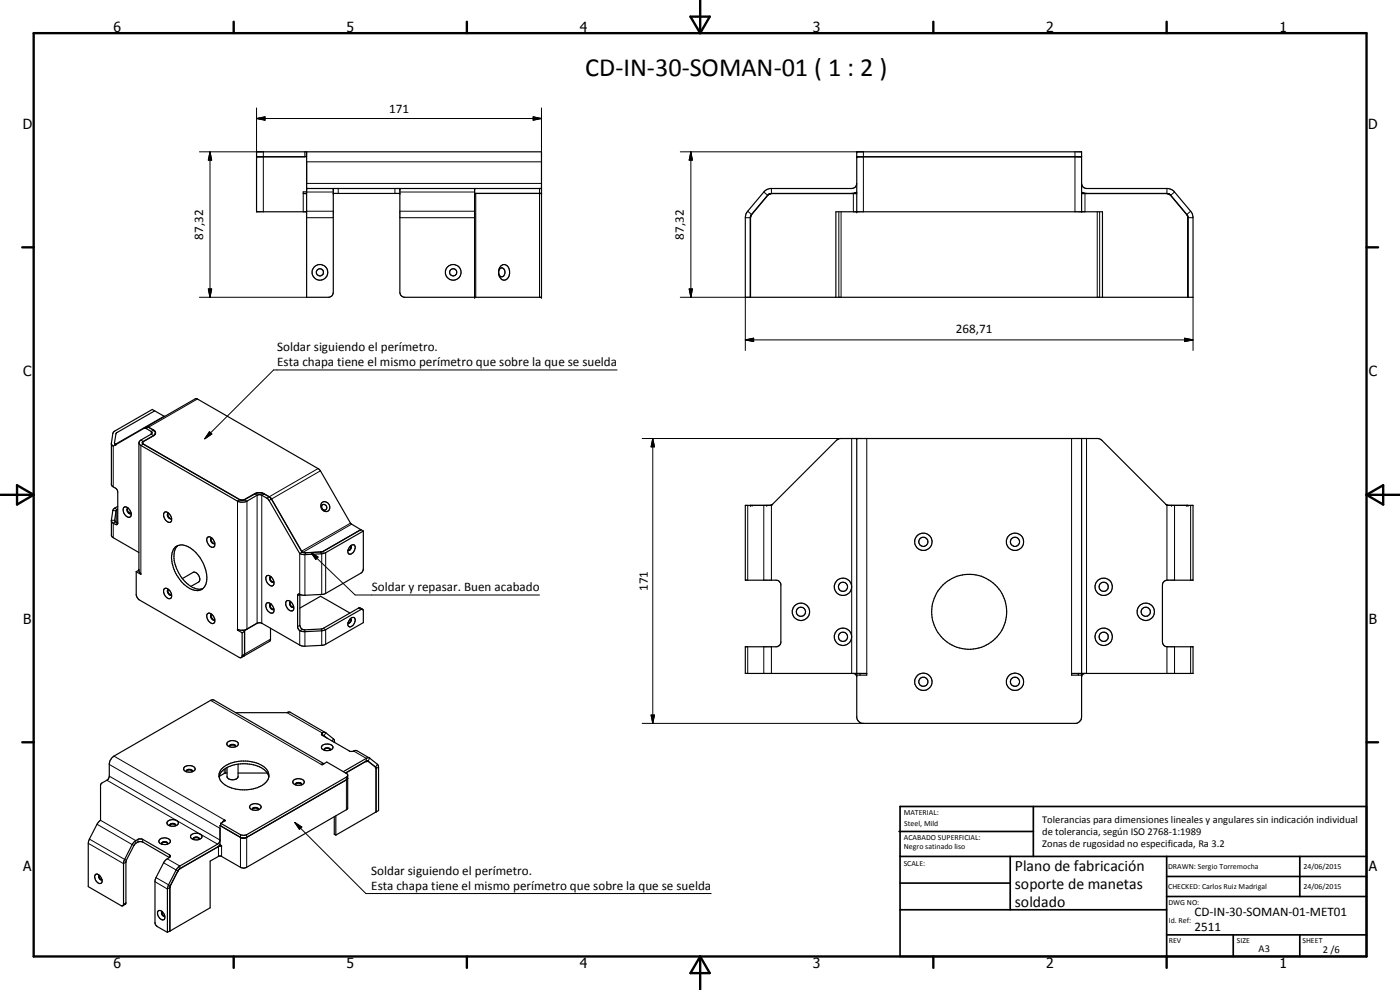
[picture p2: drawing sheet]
<svg xmlns="http://www.w3.org/2000/svg" width="420mm" height="297mm" viewBox="0 0 420 297" stroke-linecap="round" stroke-linejoin="round" font-family="sans-serif">
<g fill="none" stroke="#000" stroke-width=".35">
<path d="M77 47h15M91.5 45.6v1.4M92 45.6v43.6h6.8l.8-.4 .4-.8v-31.4M92 57.6h-1v.5h1M92 56.6h70.5M100 58h20M120 56.6v31.1l.3 .9 .4 .3 .5 .3h41.3v-43.6h-85.5v17.9h15M142.4 58h20.1M142.4 56.6v32.6M142.5 58.1h-.1M142.5 58v.1M230.4 58.6l-5.1 6.2"/>
<path d="M230.5 58.4l-5 6.2-.3 .7M230.7 58.3l-.2 .1M230.8 58.3l-.2 .2M231.3 58.1l-.6 .2M231.7 58l-.3 .1M256.7 57.8l-.7 .2M256.8 57.9l-.7 .1M257.1 55a1.45 1.45 0 0 1-1.5 1.6h-24.5l-1.6 .7-5.1 6.1-.5 .7-.2 .8v24.3h134.3v-24.3l-.2-.8-.5-.7-5.1-6.1-1.6-.7h-24.5a1.52 1.52 0 0 1-1.5-1.6M257.1 58.1l-25.6-.1-.6 .2M257.1 57.7l-.4 .1M257.1 47h67.5M257.1 57.7l-.3 .2"/>
<path d="M324.6 57.7l.3 .1M324.6 57.7l.3 .2M324.9 57.8l.8 .2M324.9 57.9l.7 .1M350.1 58l.7 .2M350.2 58.1l.9 .2M350.2 58l-25.6 .1M350.5 58.1l.9 .5 4.8 5.7 .3 .7v24.2M350.9 58.3l5.5 6.5M150.3 79.8a1.64 1.64 0 0 1 1.8-.1 1.64 1.64 0 0 1 .8 1.6 2.1 2.1 0 0 1-1.9 2.7 2.63 2.63 0 0 1-.7-4.2zM225.2 65v24.2M225.3 64.9l-.1 .2"/>
<path d="M225.4 64.6l-.2 .4M257.1 63.5v-17.9h67.5v17.9M356.4 64.6l.1 .7M356.4 64.9v24.3M149.6 81.6a.98 .98 0 0 1 1-1.3 .98 .98 0 0 1 .9 1.3 .98 .98 0 0 1-.4 1.3 .98 .98 0 0 1-1.3-.5l-.2-.6M250.9 89.2v-25.7h80v25.7M34.4 133.1l.3 .4M34.4 133.1l.2 .2M34.7 133.4h.1M41.7 133l.6 .6 29.2 16.9 .7 .2 1.7-.2 3.9-2.1 .6 .1 1.9 1.1 9.6 16.5M42.7 133l29.3 16.9M42.8 133l29.4 17h1l3.8-2"/>
<path d="M43.2 128.5l.6 .1 1.7 .9 .1 .4-.2 .4-3.1 1.7-.6 .8v38.5l.6 1-1.4-.8M43.2 128.5l-9.2 5.4-.6-.8M43.9 128.1l.7 .1M43.9 128.1l-.7 .4M43.9 128.1l14.7-8.4 .5-.1 36.6 21.1 .5 .6 9.1 15.8 3 1.8-11.2 6.5M44.6 128.2l1.7 1 .4 .6M44.6 128.2l1.7 1M46.4 123.3l-.7-.4-11.3 6.4-.5 .8-.5 2.9v12.5l.2 .3 1.4 .9 .3 .8-.1 9.9h-.6l-.8-.6-.4-.5M46.5 129.4l.1 .8M46.6 130l-.3 .5-3.6 2.1v.4M46.6 130.2l-.5 .5-3 1.8-.4 .6M46.7 130l-.1 .2"/>
<path d="M49.4 124.9l-3-1.6-11.4 6.5-.6 3.3M257.1 131.6v83.8l.3 .7 .7 .7 .7 .2h64.1a2.07 2.07 0 0 0 1.7-1.9v-83.5M35.3 152.8l-.4 .3-.5 3 .3 .5 .6 .3M35.3 151.9a2.21 2.21 0 0 0-1.4 1.3l-.5 2.9v4.6l.2 .3 8.1 4.8M35.3 156.6l-.2 .2M37.1 152.3a1.34 1.34 0 0 1 2 .9 1.21 1.21 0 0 1-.4 2 2.25 2.25 0 0 1-1.6-2.9zM38.3 152.5v.8l.4 .5M38.5 152.5l-.2 .1a1.07 1.07 0 0 0 .8 1.5M38.7 153.8l.4 .3M39.2 153.5l-.5 .3M39.3 153.9l-.2 .2M49.3 153.8l.1-.1a1.6 1.6 0 0 1 1.8 1l.3 1.4a.81 .81 0 0 1-.7 .7 .81 .81 0 0 1-.8-.5l-.7-1-.2-.6z"/>
<path d="M50.5 154h.1M50.5 154a.97 .97 0 0 0-.1 1.1 .97 .97 0 0 0 1 .5M50.5 154a1.2 1.2 0 0 0 .8 1.6M51.4 155.6l-.1 .1M51.5 155.4l-.1 .2M72.1 150h.9M77 147.9l1.3-.1 2.5 1.3M77.7 147.8l-1 .2-3.5 2M78.1 147.8l.3 .1M78.6 147.9l2.2 1.2M80.8 149.1l.7 .6M81.5 149.7l9.2 16"/>
<path d="M81.5 149.7l9 15.7 .7 .4M96.6 151.6a.84 .84 0 0 1 1.4 .3 .84 .84 0 0 1-.8 1.1 1.05 1.05 0 0 1-.6-1.4zM96.6 150.8a1.51 1.51 0 0 1 2.2 .6 1.51 1.51 0 0 1-.9 2.1 1.68 1.68 0 0 1-1.4-.9 1.68 1.68 0 0 1 .1-1.8zM109 159.3v11.4l-.2 .8-11.3 6.7-6 .4-2-.3-.2 .3v9.6a1.82 1.82 0 0 0 2.2 1.3l6-.4 10.8-6.2 .5-.1M109 159.3l-11.5 6.6-6 .5-1.6-.3M109 159.3l-.7-.4-11.2 6.5M231.7 151.5l-.6 .1M350 151.4l.6 .2M40.9 171.5v7.1l.7 1.3 30.5 17.5 .6-.5v-7M41.6 170.9h.1M41.6 171.1l.1 .1M41.6 171.1l-.7 .4"/>
<path d="M41.6 170.9v.2M41.7 170.8l-.1 .1M49.3 176.7a1.63 1.63 0 0 1 2.2 1.5v.8a.81 .81 0 0 1-.7 .7 .81 .81 0 0 1-.8-.5 2.28 2.28 0 0 1-.7-2.5zM50.3 177.1a1.09 1.09 0 0 0 1.1 1.4M50.5 176.9a1.16 1.16 0 0 0 .9 1.6M50.5 176.9h.1M50.5 176.9l-.1 .1M51.5 178.4l-.1 .1M52.5 164.3a4.2 4.2 0 0 1 5.5 .8 11.4 11.4 0 0 1 4 9.4 3.1 3.1 0 0 1-5 2.1 10.9 10.9 0 0 1-5.3-10.8zM53.4 163.7a6.4 6.4 0 0 0-.4 6.9 10.4 10.4 0 0 0 6.2 6.1l1.7-.1M54.7 173.6l3.2-1.9a1.91 1.91 0 0 1 1.7 2.9l-2.3 1.3M62.2 161.3a1.61 1.61 0 0 1 2.2 1.5l-.1 1.2a1.59 1.59 0 0 1-2.2-1.5z"/>
<path d="M63.4 161.5a1.01 1.01 0 0 0 0 1.1 1.01 1.01 0 0 0 1 .5l.1-.2M63.4 161.5a1.14 1.14 0 0 0 .9 1.6M63.4 161.5h.2M80 172.9a1.47 1.47 0 0 1 2.1 1.2 1.06 1.06 0 0 1-.7 1.7 2.38 2.38 0 0 1-1.4-2.9zM81.1 173.2a1.16 1.16 0 0 0 1 1.5M81.1 173.1a.99 .99 0 0 0 0 1.1 .99 .99 0 0 0 1 .4l.1-.1M81.4 173.1l-.3 .1M90 178.4v9.2a1.43 1.43 0 0 0 1.5 1.4l5.3-.4 11-6.2 1 .4M90.7 165.7l-.8 .4M90.7 165.7l.3 .1M96.8 165.5l-.1 .1M96.8 165.5l-5.7 .3"/>
<path d="M97.1 165.4l-.3 .1M104.5 165.1h.1M105.1 164a.84 .84 0 0 1 1.2-.5 .84 .84 0 0 1 .2 1.3 1.29 1.29 0 0 1-.6 1.2 1.29 1.29 0 0 1-1.4-.1v-.9zM105.1 163.9h.1a.82 .82 0 0 1-.6 1.2M105.2 163.9a.9 .9 0 0 1-.6 1.2M62.2 184.2a1.08 1.08 0 0 1 1.6 .4 1.87 1.87 0 0 1 .4 2.4 2.01 2.01 0 0 1-2-2.8zM63.4 184.4h.2M63.4 184.4a1.03 1.03 0 0 0 .9 1.6M63.4 184.4v.8l.8 .8M64.3 185.9l-.1 .1M64.5 185.8l-.2 .2M71.3 189.1l1.4 .8"/>
<path d="M71.5 188.9l-.2-.1v.3M71.5 188.9l1.7 .2M71.5 188.9l-.2 .2M72.8 189.1l.6 .4-.7 .4M72.9 189.1v.1M73.1 196.9l-.7 .4M73.2 189.1l.2 .1M73.4 189.2v7.3l-.3 .4M74.1 188.8l-.9 .3M80 181.1a1.63 1.63 0 0 1 2.2 1.4v.6a.91 .91 0 0 1-.7 .9 .91 .91 0 0 1-1-.6 2.28 2.28 0 0 1-.5-2.3zM81.1 181.4v.1a1.18 1.18 0 0 0 1 1.3M81.1 181.3a.99 .99 0 0 0 0 1.1 .99 .99 0 0 0 1 .4l.1-.1"/>
<path d="M81.2 188.5v3.5l-.2 .3-7.9 4.6M81.4 181.2l-.3 .2M85.9 180.4l.7-.2a2.48 2.48 0 0 1 1.5 2.7 1.22 1.22 0 0 1-2-.7l-.3-.9zM87.2 180.6a1.12 1.12 0 0 0 .8 1.6M87.2 180.6h.1M87.2 180.6a.98 .98 0 0 0-.1 1.1 .98 .98 0 0 0 .9 .5M88.1 182l-.1 .2M90 182.5l6.2-3.6 8.8 5M105.1 185.7l.4-.3a.79 .79 0 0 1 1 .1 .79 .79 0 0 1 0 1.1 1.4 1.4 0 0 1-1.9 1.3l-.1-1.1zM105.1 185.7h.1a.76 .76 0 0 1 0 .9 .76 .76 0 0 1-.7 .3 .83 .83 0 0 0 .7-1.2M108.8 182.8l.2 .5v3.5l-11.8 6.7-6.7 .3-12.3-6.9-1 .1-3.8 2.2M70.7 213.8h15.4l.9-.1 10.7 6.1"/>
<path d="M256.1 202.1l.6 .2 .4 .8M257.1 202.6h3v-.5h-36.4v-8h9.5l1.1-.9v-18.2a1.49 1.49 0 0 0-1.4-.9h-9.2v-22.5h7.8l19.5-19.5 1.1-.5h77.5l.6 .2 20 19.8h7.8v22.5h-7.8a1.45 1.45 0 0 0-1.3 1.5v17.5l.8 .8 .5 .2h7.8v8h-36.4v.5h3M258.1 202.1v.5M323.6 202.1v.5M325.6 202.1l-.8 .3-.2 .7M55.3 230.2a2.01 2.01 0 0 1 3.3 .6 2.14 2.14 0 0 1-3.5 0zM55.9 231.4l.1 .2M57.7 231.3l-.5-.2a1.14 1.14 0 0 0-1.3 .3M57.7 231.3v.3M57.7 231.3a1.02 1.02 0 0 0-.9-.5 1.02 1.02 0 0 0-.9 .6M65.7 233.1a6 6 0 0 1 5.2-3.7 10.2 10.2 0 0 1 9.1 2.2l.7 1.5M66.5 230.7a10.5 10.5 0 0 1 13.5 .2 2.99 2.99 0 0 1-1.2 4.7 11.1 11.1 0 0 1-12.1-.8 2.84 2.84 0 0 1-.2-4.1z"/>
<path d="M68.1 231.9l-.8 .2-1.5 .9M68.3 222.7a2.21 2.21 0 0 1 3.2 .5 1.99 1.99 0 0 1-3.4 .1zM68.9 223.9a1.11 1.11 0 0 1 1.8 0M70.7 223.9l-.1 .2M70.7 223.9a1.02 1.02 0 0 0-.9-.6 1.02 1.02 0 0 0-.9 .5v.3M71.4 231.9h8.9M71.4 229.3v3.9a2.09 2.09 0 0 1-3.3 0v-2.9M88.1 234.1a2.12 2.12 0 0 1 3.2 .5 2 2 0 0 1-3.4 .1zM88.7 235.2a1.08 1.08 0 0 1 1.8 .2M88.7 235.2l.1 .3M88.7 235.2a1.22 1.22 0 0 1 1.8 .2M90.5 235.4v.1"/>
<path d="M96.7 223.7a2.21 2.21 0 0 1 3.2 .5 2.01 2.01 0 0 1-3.4 .1zM96.8 220.7a.62 .62 0 0 1-.1-.9 .62 .62 0 0 1 .9 0l2.6 2.1 .2 .9M96.8 220.7l8.2 4.7 2.1-.1 3.8 2.2M96.8 220.7l.4-.1 1.2 1M97.3 225a1.11 1.11 0 0 1 1.8 0M97.3 225l.1-.4 .8-.2 .8 .2 .1 .4M97.3 225l.1 .1M99.1 225l-.1 .1M103 231.5l7.1-4.1h.7l2.5 1.9 .3 .9v13l-.7 .4M103.7 231.9l6.4-3.6h.3l2.3 1.9-2.5-1.9zM104.3 233.6l-.3 .4-30.4 17.4-1.3-.1-6.3-3.6M104.3 232.7l-.3 .5-30.2 17.3h-1.5l-6.1-3.5"/>
<path d="M110.2 228.3h.2M112.7 230.2l.1 .1M112.8 230.3l.1 13.3M112.8 230.3v13.3M47.9 251.9a2.15 2.15 0 0 1 3.2 .4 1.97 1.97 0 0 1-3.4 .1zM48.5 253.2a.97 .97 0 0 1 .9-.7 .97 .97 0 0 1 .9 .7M48.5 253.2a1.15 1.15 0 0 1 1.8 0M48.5 253.2v.1M50.3 246.4a2.15 2.15 0 0 1 3.2 .5 2 2 0 0 1-3.4 .2zM50.3 253.2l-.1 .1M50.8 257.3l.3-.3-.3-.5-8-4.7a2.64 2.64 0 0 0-3.1 1.6l-2.5 5.1-.1 12.8-.1 .4-.4 .1-10.1-5.8 .1-13.6 2.7-5.4 .9-.9v-10.6l.4-.6 1.9-1.2 .3-.7v-4a3.6 3.6 0 0 1 1.4-2.1l29-16.8 .8-.1 33.2 19.2-.8 .2 .3 .1 1.4-.9 6.2 3.9v10.1l-.3 .4-30.4 17.4-1.3-.1-6.1-3.5-.6 .2-2.5 1.4v14l-12.1 7M50.8 257.3l-8-4.7a2.16 2.16 0 0 0-2.6 1.1l-2.4 4.8v12.4l-.1 .4-.8 .5"/>
<path d="M50.8 257.3l-1.5 1.3-2.5 4.7-.3 1 .1 12.9 .6 .8 3 1.7M50.9 247.5l.1 .3M50.9 247.5a1.09 1.09 0 0 1 1.8 0v.1M51 247.5l.1-.1a1.21 1.21 0 0 1 1.6 .2M52.7 247.6v.2M57.4 250.5a2.32 2.32 0 0 1 3.2 .3 1.81 1.81 0 0 1-2.7 1 .83 .83 0 0 1-.5-1.3zM58 251.8a.97 .97 0 0 1 .9-.7 .97 .97 0 0 1 .9 .7M58 251.8a1.12 1.12 0 0 1 1.8 0M58 251.8l.1 .1M59.8 251.8l-.1 .1M66 253.5h.1M66 252.1l-.1 .5-.6 .7-11.3 6.5-1.1 1.2-2.3 4.5-.4 1.2v13"/>
<path d="M66 253.4l.5 .3v.3l-.8-.1-12 7M66 253.4l-.7 .7-11.3 6.5M66 247.7v5.7M66.2 247.5v.1M66.2 247v.8M66.2 247.6l-.2 .1M67.4 246l.3 .2-1.5 .8M67.4 246v.3M67.4 246l-.7 .8M75.1 241.6a2.25 2.25 0 0 1 3.3 .5 2.01 2.01 0 0 1-3.5 .1zM75.7 242.9a.98 .98 0 0 1 .9-.7 .98 .98 0 0 1 .9 .7M75.7 242.9l.1 .1"/>
<path d="M75.7 242.9a1.12 1.12 0 0 1 1.8 0M77.5 242.9v.1M100.3 245v5.3l.5 .3M100.8 244.8v5.8M112.8 243.6h.1M112.8 243.6l-12 7M28.6 262.4a1.63 1.63 0 0 1 2 1.7v.5a.94 .94 0 0 1-.9 .5 .94 .94 0 0 1-.8-.7 1.81 1.81 0 0 1-.3-2zM29.7 262.7h.2a.87 .87 0 0 0 .7 1.2 .83 .83 0 0 1-.9-1.2zM30.6 263.9h-.1M47.6 273.2a1.85 1.85 0 0 1 1.6 2.7 1.82 1.82 0 0 1-1.6-2.7zM48.6 273.6a.75 .75 0 0 0 0 .9 .75 .75 0 0 0 .8 .3M48.7 273.6a.85 .85 0 0 0 .7 1.2"/>
<path d="M51 279.4l-.8 .3M51 279.3v.1M51 266.1v13.3M51 265.9v.2M51.2 265.7l-.2 .4M53.7 260.9l-2.6 4.8M53.8 260.8l-.1 .1"/>
<circle cx="96" cy="81.7" r="1.07"/>
<circle cx="96" cy="81.7" r="2.36"/>
<circle cx="136" cy="81.7" r="1.07"/>
<circle cx="136" cy="81.7" r="2.35"/>
<circle cx="253" cy="176.1" r="1.38"/>
<circle cx="253" cy="176.1" r="2.6"/>
<circle cx="277.1" cy="162.6" r="2.6"/>
<circle cx="277.1" cy="162.6" r="1.37"/>
<circle cx="304.6" cy="162.6" r="2.59"/>
<circle cx="304.6" cy="162.6" r="1.37"/>
<circle cx="331.2" cy="176.1" r="2.6"/>
<circle cx="331.2" cy="176.1" r="1.38"/>
<circle cx="240.3" cy="183.6" r="2.6"/>
<circle cx="240.4" cy="183.6" r="1.38"/>
<circle cx="253" cy="191.1" r="2.6"/>
<circle cx="253" cy="191.1" r="1.38"/>
<circle cx="290.9" cy="183.6" r="11.3"/>
<circle cx="331.2" cy="191.1" r="1.37"/>
<circle cx="331.2" cy="191.1" r="2.6"/>
<circle cx="343.9" cy="183.6" r="1.39"/>
<circle cx="343.9" cy="183.6" r="2.6"/>
<circle cx="277.1" cy="204.6" r="1.39"/>
<circle cx="277.1" cy="204.6" r="2.61"/>
<circle cx="304.6" cy="204.6" r="2.6"/>
<circle cx="304.6" cy="204.6" r="1.38"/>
</g>
<g fill="none" stroke="#000" stroke-width=".3">
<path d="M77 35.6l2.5-.5v1zM77 35.6h85.5M77 32.4v14.6M160 35.1l2.5 .5-2.5 .5zM162.5 32.4v13.2M59.8 45.6h19.2v17.9M63 45.6l.5 2.4h-1zM63 45.6v43.6M91 58.1v5.4M92 57.6h8M92 55h70.5M92 48.6h70.5"/>
<path d="M101.5 56.6v1.4M118.5 56.6v1.4M120 57.6h22.4M142.4 58.8h.1M142.8 58v31.2M161.9 56.6v32.6M204.2 45.6h54.9v17.9M207.3 45.6l.5 2.4h-1zM207.3 45.6v43.6M229.2 57.6l1.2 1M231.1 58.1v.1M231.5 56.6v1.4"/>
<path d="M232.6 58v.1M251.7 58v.1M252.4 58v.1M256.1 58.1v5.4M322.6 45.6v17.9M325.6 58.1v5.4M329.3 58v.1M330 58v.1M349.2 58v.1M350.2 56.6v1.4M350.6 58.1v.1M352.5 57.6l-1.1 1"/>
<path d="M92 65.3h8M92 63.4h8M120 65.3h22.4M120 63.4h22.4M142.4 64.1h.1M142.4 65.3h.1M223.7 65.3h1.5M224.4 63.4l1.1 .9M251.7 63.5v25.7M252.4 63.5v25.7M329.3 63.5v25.7M330 63.5v25.7"/>
<path d="M356.5 65.3h1.5M357.3 63.4l-1.1 .9M59.8 89.2h32.2M62.5 86.7h1l-.5 2.5zM204.2 89.2h21M206.8 86.7h1l-.5 2.5zM223.7 89.2v16M358 89.2v16M59.3 119.7l-15.5 8.9M185.2 111h-103.1l-20.6 20.7M223.7 102l2.5-.5v1zM223.7 102h134.3"/>
<path d="M355.5 101.5l2.5 .5-2.5 .5zM34 133.9v12.2M34.4 133v.1M34.7 133.4h.1M42.3 132l.7 .5M43 133.3l-.7 .3v38.5M46 129l-.6 .5v.8l.6 .4M46 130.7h.1M46.1 129.1h.1M49.2 124.9l-14.6 8.4M62.9 129.5l.7 .7-2.1 1.5zM192.7 131.6h67.4v70.5"/>
<path d="M195.9 131.6l.5 2.5h-1zM195.9 131.6v85.4M255.6 131.6v70.5M321.6 131.6v70.5M326.1 131.6v70.5M33.4 156.1l1 .1M33.9 153.2h.9v3.4M34.4 152.4l.7 .5v3.8M34.7 156.6l-.7 .4v4.3M35.3 156.9l-.7 .5M72 149.9l-.7 .5v38.4M73.3 149.9v.1"/>
<path d="M73.4 149.9l.7 .5v38.4M76.4 148.1v.1M76.5 148.2l.7 .4v38.4M79.2 148.1h.1M79.3 148.2l-.7 .4v38.4M95.5 140.6l-15.4 8.9M96.2 141.3l-15.4 8.9M105.2 157l-14.7 8.4M105.5 157.3l-14.6 8.4M224.4 151.6v22.5M225.7 151.6h.1M229.2 151.6v22.5"/>
<path d="M230.1 151.6h.1M231.5 151.6v22.5M231.7 151.5h.1M350.1 151.5h.1M350.2 151.6v22.5M351.6 151.6h.1M352.5 151.6v22.5M356.1 151.6h.1M357.3 151.6v22.5M89.9 166.1l.1 12.3-.7 .3M90.6 165.5v.1M91.2 165.8l.4 .1"/>
<path d="M91.5 166.4v12.2M91.6 165.9h.1M93.3 165.7l2.2 1.4-.7 .8zM93.3 165.7l13.3 12.8h55.3M96.2 165.6h.1M96.2 165.6l-4.6 .3M96.6 166.2v12.2M96.7 165.6h-.5M97.1 165.4h.1M97.7 165.8v12.3M81.2 191.8l-8.5 4.9M89.9 189.2v4.3"/>
<path d="M90 187.6l-.7 .4M90.7 188.8l-.7 .4M91.5 189v4.9M96.4 188.7l.2 4.9M97.1 188.5l.6 .4v4.4M107.6 182.5l.7 .4M224.4 194.1v8M229.2 194.1v8M231.5 194.1v8M350.2 194.1v8M352.5 194.1v8M357.3 194.1v8"/>
<path d="M63.2 210.1l33.2 19.3M86.1 213.8l10.6 6.1M96.8 219.9v.8M97.8 219.9l-.6 .7M192.7 217h66.4M195.4 214.5h1l-.5 2.5zM32.1 234.1l33.2 19.2M32.8 232.9l33.2 19.2M32.8 229.4l33.2 19.1M34.2 226.9l33.2 19.1M67.3 230.8v1.3M67.8 230.5v1.4"/>
<path d="M100.1 221.7l-.5 .6M100.4 222.5l-.2 .2M104 233.2v9.8M106.1 225.3l3.8 2.2v.8M109.9 228.4h.1M111 227.5l-.6 .8M113.3 229.3l-.6 .9-.2-.2M113.6 230.2l-.8 .3M26.5 253l10.6 6.1 .7-.4M26.8 251.8l11.1 6.3M29.1 247.3l11.1 6.4M30.2 246.1l10.6 6.1v.8"/>
<path d="M41.4 251.8v.8M42.8 251.8v.8M49.1 258.9l4.3 2.4M50.2 257.7l3.8 2.1v.8M50.8 256.5v.8M65.6 254v3M66.5 254v3M72.2 250.4v9.8M74 250.4v9.8M88.5 246.8l2.1 1.4-.7 .6zM88.5 246.8l21.3 21.3h103.6M30.5 263.6v.3"/>
<path d="M37.8 270.9l-.7 .4M46.5 264.5l3.7 2.2 .8-.4M46.8 263.3l4.3 2.4M51.1 265.7h.1M53.4 261.3h.1"/>
</g>
<g fill="#000">
<circle cx="92" cy="56.6" r=".18"/>
<circle cx="100" cy="56.6" r=".18"/>
<circle cx="100" cy="58" r=".18"/>
<circle cx="120" cy="58" r=".18"/>
<circle cx="120" cy="56.6" r=".18"/>
<circle cx="142.4" cy="56.6" r=".18"/>
<circle cx="162.5" cy="56.6" r=".18"/>
<circle cx="162.5" cy="58" r=".18"/>
<circle cx="257.1" cy="47" r=".18"/>
<circle cx="257.1" cy="45.6" r=".18"/>
<circle cx="257.1" cy="63.5" r=".18"/>
<circle cx="142.4" cy="89.2" r=".18"/>
<circle cx="162.5" cy="89.2" r=".18"/>
<circle cx="257.1" cy="131.6" r=".18"/>
<circle cx="108.3" cy="158.9" r=".18"/>
<circle cx="225.2" cy="151.6" r=".18"/>
<circle cx="356.5" cy="151.6" r=".18"/>
<circle cx="90" cy="178.4" r=".18"/>
</g>
<g fill="none" stroke="#000" stroke-width=".71">
<path d="M10.1 9.9h400v277.1h-400zM70.1 6.5v3.4M140.1 6.5v3.4M207.2 5h5.8l-2.9 4.9zM210.1 0v9.9M280.1 6.5v3.4M350.1 6.5v3.4M6.7 74.2h3.4M410.1 74.2h3.5M.1 148.5h10M5.1 145.6l5 2.9-5 2.9zM410.1 148.5h10"/>
<path d="M410.1 148.5l5-2.9v5.8zM6.7 222.7h3.4M410.1 222.7h3.5M70.1 287v3.4M140.1 287v3.4M210.1 287v10M210.1 287l2.9 5h-5.8zM280.1 287v3.4M350.1 287v3.4"/>
</g>
<g fill="none" stroke="#000" stroke-width=".51">
<path d="M269.8 249.5h40.3M270.1 242h140v45h-140zM270.1 257h140M303.2 257v16M310.1 242v15M350.1 257v30M390.1 257v12M270.1 265h33.1M270.1 273h80M350.1 269h60M350.1 263h60M350.1 280.5h60"/>
<path d="M370.1 280.5v6.5M390.1 280.5v6.5"/>
</g>
<g fill="#000">
<path d="M77 35.6l2.5-.5v1zM160 35.1l2.5 .5-2.5 .5zM63 45.6l.5 2.4h-1zM207.3 45.6l.5 2.4h-1zM62.5 86.7h1l-.5 2.5zM206.8 86.7h1l-.5 2.5zM223.7 102l2.5-.5v1zM355.5 101.5l2.5 .5-2.5 .5zM62.9 129.5l.7 .7-2.1 1.5zM195.9 131.6l.5 2.5h-1zM93.3 165.7l2.2 1.4-.7 .8zM195.4 214.5h1l-.5 2.5z"/>
<path d="M88.5 246.8l2.1 1.4-.7 .6z"/>
</g>
<text font-size="7.9" x="175.6" y="22.9">CD-IN-30-SOMAN-01 ( 1 : 2 )</text>
<g font-size="4.7">
<text x="304.6" y="261.2">Plano de fabricación</text>
<text x="304.6" y="266.6">soporte de manetas</text>
<text x="304.6" y="272">soldado</text>
</g>
<g font-size="4.2">
<text x="34" y="9.6">6</text>
<text x="104" y="9.6">5</text>
<text x="174" y="9.6">4</text>
<text x="244" y="9.6">3</text>
<text x="314" y="9.6">2</text>
<text x="384" y="9.6">1</text>
<text x="6.8" y="38.7">D</text>
<text x="410.6" y="38.7">D</text>
<text x="7" y="112.9">C</text>
<text x="410.8" y="112.9">C</text>
<text x="7" y="187.1">B</text>
<text x="410.8" y="187.1">B</text>
<text x="7" y="261.4">A</text>
<text x="410.8" y="261.4">A</text>
<text x="34" y="290.4">6</text>
<text x="104" y="290.4">5</text>
<text x="174" y="290.4">4</text>
<text x="244" y="290.4">3</text>
<text x="314" y="290.4">2</text>
<text x="384" y="290.4">1</text>
</g>
<g font-size="3.9">
<text x="116.8" y="34">171</text>
<text x="60.9" y="71.9" transform="rotate(-90 60.9 71.9)">87,32</text>
<text x="205.3" y="71.9" transform="rotate(-90 205.3 71.9)">87,32</text>
<text x="286.9" y="99.9">268,71</text>
<text x="83.2" y="105.5">Soldar siguiendo el perímetro.</text>
<text x="83.2" y="109.9">Esta chapa tiene el mismo perímetro que sobre la que se suelda</text>
<text x="111.6" y="177.5">Soldar y repasar. Buen acabado</text>
<text x="194.4" y="177.3" transform="rotate(-90 194.4 177.3)">171</text>
<text x="111.4" y="262.6">Soldar siguiendo el perímetro.</text>
<text x="111.4" y="267">Esta chapa tiene el mismo perímetro que sobre la que se suelda</text>
<text x="358.5" y="275">CD-IN-30-SOMAN-01-MET01</text>
<text x="358.5" y="279.4">2511</text>
</g>
<g font-size="3.1">
<text x="312.7" y="246.8">Tolerancias para dimensiones lineales y angulares sin indicación individual</text>
<text x="312.7" y="250.4">de tolerancia, según ISO 2768-1:1989</text>
<text x="312.7" y="254">Zonas de rugosidad no especificada, Ra 3.2</text>
<text x="377.7" y="285.6">A3</text>
<text x="397" y="285.9">2 /6</text>
</g>
<g font-size="2.4">
<text x="271.2" y="244.4">MATERIAL:</text>
<text x="271.3" y="252">ACABADO SUPERFICIAL:</text>
<text x="271.4" y="247.9">Steel, Mild</text>
<text x="271.3" y="254.6">Negro satinado liso</text>
<text x="271.2" y="259.7">SCALE:</text>
<text x="350.6" y="260.8">DRAWN: Sergio Torremocha</text>
<text x="391.2" y="260.6">24/06/2015</text>
<text x="350.6" y="266.9">CHECKED: Carlos Ruiz Madrigal</text>
<text x="391.2" y="266.7">24/06/2015</text>
<text x="350.6" y="271.4">DWG NO:</text>
<text x="350.8" y="276.9">Id. Ref:</text>
<text x="350.8" y="282.8">REV</text>
<text x="371.2" y="282.9">SIZE</text>
<text x="390.9" y="282.9">SHEET</text>
</g>
</svg>
